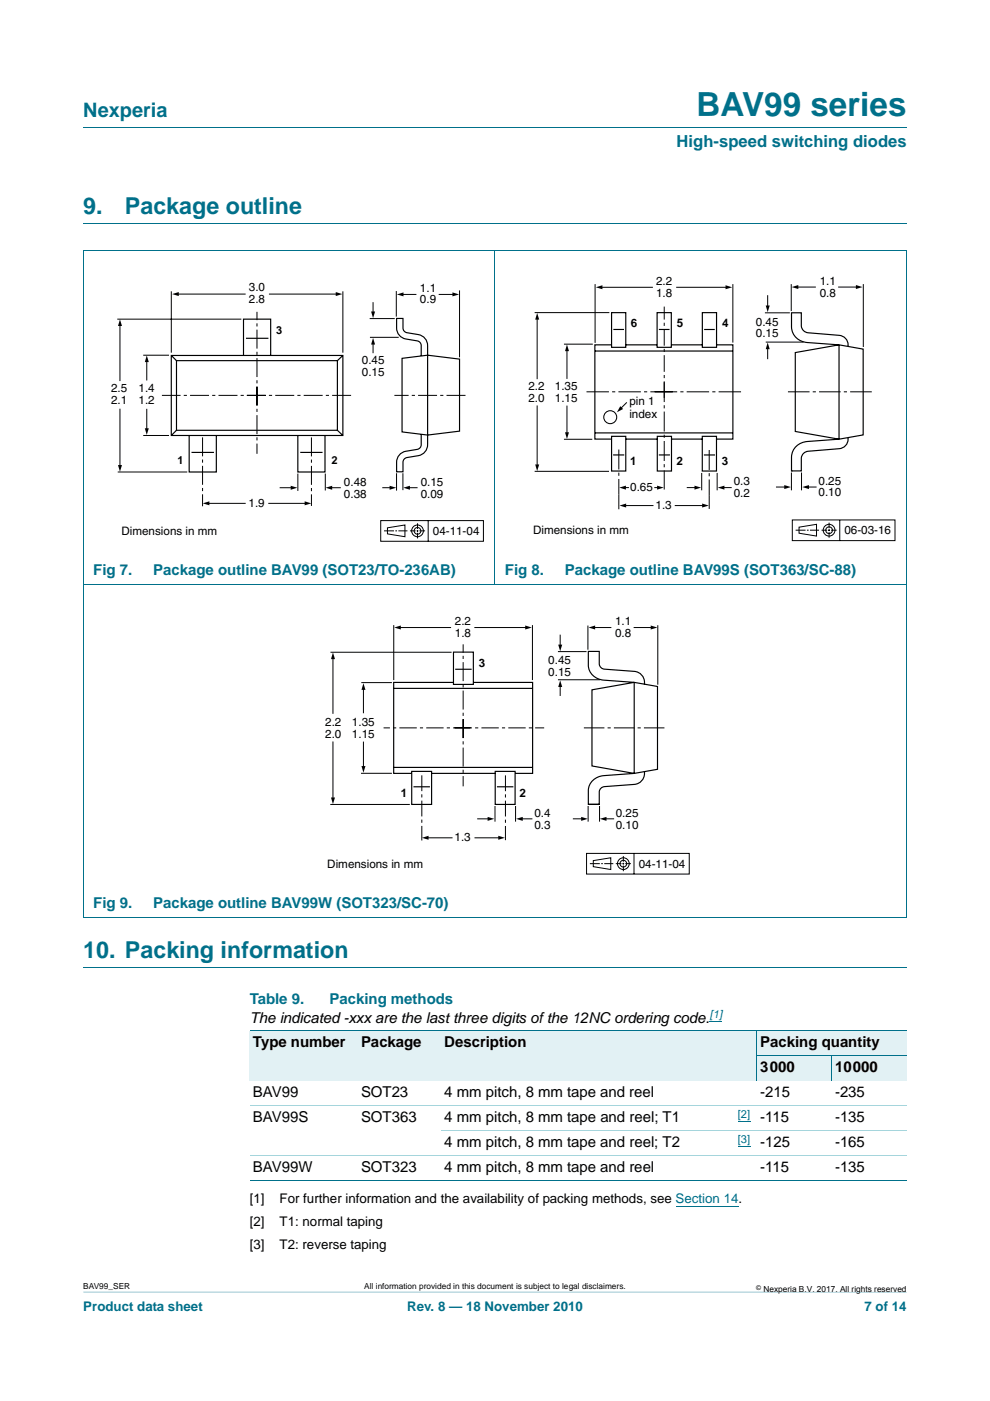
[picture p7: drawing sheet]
<svg xmlns="http://www.w3.org/2000/svg" width="210mm" height="297mm" viewBox="0 0 210 297" stroke-linecap="round" stroke-linejoin="round" font-family="sans-serif">
<path d="M17.7 273.9l174.6 .1z" fill="#00708a"/>
<path d="M17.7 27h174.6M17.6 53.1h174.7M17.7 47.4h174.6M17.7 53.1v141.4M105 53v71M192.3 53.1v141.4M17.6 124h174.7M17.6 194.6h174.7M17.7 205.1h174.6" fill="none" stroke="#00708a" stroke-width=".21"/>
<path d="M150.5 216.5h2.7M143.3 255.7h13.3" fill="none" stroke="#00f" stroke-width=".21"/>
<path d="M19.8 57.8h83.1v57.3h-83.1zM107.2 57.7h83v57.3h-83zM63.5 128.3h83v57.4h-83z" fill="none" stroke="#fff" stroke-width=".21"/>
<g fill="none" stroke="#000" stroke-width=".21">
<path d="M24.9 67.7h26.3M25.4 68.8v12M30.4 75.3h5.5M31.1 76.5v4.2M36.3 61.8v13M37.6 62.4h14.5M57 62.4h14.5M72.7 61.8v13M78.4 67.5h5.3M78.5 71.5h6.1M79.1 64.1v2.2M79.1 72.8v2.1"/>
<path d="M84.1 61.7v5.4M85.2 62.4h3.1M93 62.4h3.2M97.5 61.6v14.2M113.4 66.3h15.8M113.9 67.5v12.9M119.6 73h6.1M120.3 74.2v6.1M126.2 60.2v12.5M127.4 60.9h11.1M143.4 60.9h10.8M155.4 60.2v12.4"/>
<path d="M162.2 66.3h5.3M162.4 72.5h8M162.8 62.6v2.5M162.8 73.8v2.4M167.8 60.2v5.8M169 60.9h4M177.8 60.9h4M183.1 60.2v13.4M25.4 86.7v12.2M30.4 92.3h5.5M31.1 86.7v4.4M113.4 99.9h15.8"/>
<path d="M113.9 86v12.8M119.6 93.1h6M120.3 86v5.9M132.9 85.3l-1.2 1.3M25 100.1h14.7M44.1 106.7h8M56.9 106.7h8M59.3 103.4h2.6M63.2 100.4v3.7M69 100.4v3.6M70.2 103.4h2.1M80.8 110.4h21.7v4.4h-21.7z"/>
<path d="M81.1 103.4h1.8M81.5 112.6h2.1M82.2 111.9l3.7-.6v2.5l-3.7-.6zM83.9 112.6h.3M84.1 100.3v3.7M84.5 112.6h1.9M85.5 100.3v3.6M86.7 103.4h1.9M87 112.6h1.1M88.4 112.6h.3M88.6 111v1.1M88.6 112.4v.3"/>
<path d="M88.6 113v1.2M89 112.6h1.2M90.8 110.4v4.4M131.3 104.8v3.2M132.5 107.2h6.1M132.5 103.4h.9M138.8 103.4h.9M143.1 107.2h6.1M145.7 103.4h1.9M148.8 100.3v3.7M150.4 105.1v2.8M152.1 100.3v3.7"/>
<path d="M153.4 103.4h1.8M164.6 103.3h2M167.9 100.2v3.8M168 110.2h21.8v4.4h-21.8zM168.8 112.4h2.1M169.5 111.8l3.7-.6v2.5l-3.7-.6zM170 100.2v3.8M171.2 112.4h.3M171.3 103.3h1.9M171.8 112.4h1.9M174.3 112.4h1.1M175.7 112.4h.3"/>
<path d="M175.9 110.8v1.2M175.9 112.2v.4M175.9 112.8v1.2M176.3 112.4h1.2M178.1 110.3v4.3M70.1 138.3h25.7M70.6 139.5v11.9M83.5 132.5v11.7M84.7 133.1h11M100.6 133.1h11.1M112.9 132.5v11.7M118.3 138.2h6.1"/>
<path d="M118.8 134.6v2.4M124.7 132.6v5.2M125.9 133.1h3.8M134.4 133.1h3.9M139.5 132.6v12.6M70.6 157.2v12.2M76.6 144.7h6.5M77.1 146v5.2M77.1 157.2v5.5M118.3 144.1h8.9M118.8 145.4v2.2M70.1 170.6h16.8"/>
<path d="M76.6 164h6.5M90.5 177.6h5.5M100.6 177.6h5.4M101.2 173.6h2.5M105 170.9v3.3M109.4 170.9v3.3M110.6 173.6h2.3M121.5 173.6h2M124.7 170.9v3.3M127.2 170.9v3.3M128.4 173.6h1.9M124.4 180.9h21.8v4.4h-21.8z"/>
<path d="M125.1 183.1h2.1M125.8 182.5l3.7-.6v2.5l-3.7-.6zM127.5 183.1h.4M128.2 183.1h1.9M130.6 183.1h1.2M132 183.1h.4M132.2 181.5v1.2M132.2 182.9v.4M132.2 183.5v1.2M132.6 183.1h1.2M134.5 181v4.3"/>
<circle cx="88.6" cy="112.6" r=".71"/>
<circle cx="88.6" cy="112.6" r="1.24"/>
<circle cx="175.9" cy="112.4" r=".71"/>
<circle cx="175.9" cy="112.4" r="1.24"/>
<circle cx="132.2" cy="183.1" r=".71"/>
<circle cx="132.2" cy="183.1" r="1.24"/>
</g>
<g fill="#000">
<path d="M25.4 67.7l.5 1.4h-.9zM31.1 75.4l.5 1.4h-.9zM36.5 62.4l1.4-.5v.9zM71.2 61.9l1.4 .5-1.4 .4zM78.7 66h.9l-.5 1.5zM79.1 71.6l.5 1.4h-.9zM84.2 62.4l1.4-.4v.8zM96 62l1.4 .4-1.4 .4zM113.9 66.4l.5 1.4h-.9zM120.3 73l.4 1.5h-.9zM126.4 60.9l1.4-.4v.8zM153.9 60.5l1.4 .4-1.4 .4z"/>
<path d="M162.4 64.8h.9l-.5 1.4zM162.8 72.6l.5 1.4h-.9zM167.9 60.9l1.4-.5v.9zM181.5 60.4l1.4 .5-1.4 .4zM25 98.6h.9l-.5 1.4zM30.7 90.8h.9l-.5 1.4zM113.5 98.5h.9l-.5 1.4zM119.8 91.7h.9l-.4 1.4zM131.6 86.1l.6 .6-1.3 .7zM43 106.7l1.4-.4v.8zM61.7 103l1.4 .4-1.4 .4zM64.6 106.3l1.4 .4-1.4 .4z"/>
<path d="M69 103.4l1.5-.4v.8zM82.6 103l1.4 .4-1.4 .4zM85.5 103.4l1.4-.4v.8zM131.3 103.4l1.5-.4v.8zM131.4 107.2l1.4-.4v.8zM139.4 103l1.4 .4-1.4 .4zM147.3 103l1.4 .4-1.4 .4zM148.9 106.8l1.4 .4-1.4 .4zM152.2 103.4l1.4-.4v.8zM166.3 102.8l1.5 .5-1.5 .4zM170.2 103.3l1.4-.5v.9zM70.6 138.3l.5 1.4h-.9z"/>
<path d="M83.6 133.1l1.4-.5v.9zM111.4 132.6l1.4 .5-1.4 .4zM118.4 136.7h.8l-.4 1.4zM124.8 133.1l1.4-.5v.9zM138 132.6l1.4 .5-1.4 .4zM77.1 144.9l.4 1.4h-.8zM118.8 144.2l.4 1.5h-.8zM70.2 169.1h.9l-.5 1.4zM76.7 162.4h.8l-.4 1.4zM89.5 177.6l1.4-.4v.8zM103.4 173.2l1.4 .4-1.4 .4zM105.7 177.2l1.4 .4-1.4 .4z"/>
<path d="M109.5 173.6l1.4-.4v.8zM123.3 173.2l1.4 .4-1.4 .4zM127.2 173.6l1.4-.4v.8z"/>
</g>
<path d="M43 92.7v14.6M52.3 83.8h22.3M54.5 86v-19.9M54.5 82v14.2M56.4 83.8h-22.1M66.1 92.7v14.6M98.7 83.8h-15.1M98.2 156.5v-19.9M98.2 152.5v14.2" fill="none" stroke="#000" stroke-width=".21" stroke-dasharray="4 .7 .7 .7" stroke-linecap="butt"/>
<g fill="none" stroke="#000" stroke-width=".25">
<path d="M36.3 75.4h36.4v16.9h-36.4zM36.3 75.4l1.1 1.1M37.4 76.5h34.2v14.7h-34.2zM51.6 75.3v-7.6h5.8v7.6M52.2 71.7h4.7M72.7 75.4l-1.1 1.1M85.3 76l5.4-.7 6.8 .8v15.3l-6.8 .8-5.4-.6zM89.3 75.5v-2.2a1.01 1.01 0 0 0-.8-1l-2.4-.4a2.35 2.35 0 0 1-2-2.4v-2h1.4v2a1.01 1.01 0 0 0 .8 1l2.4 .4a2.35 2.35 0 0 1 2 2.4v18.9a3.8 3.8 0 0 1-.9 4l-1.1 .4-2.4 .4a1.01 1.01 0 0 0-.8 1v2h-1.4a3.8 3.8 0 0 1 1-3.9l1-.4 2.4-.4a1.01 1.01 0 0 0 .8-1v-2.2M126.2 74.4h29.2M129.7 73.1h-3.5v20h3.4M129.7 66.3h3v7.3h-3zM130.1 69.9h2.2"/>
<path d="M132.7 73.1h6.7M139.4 66.3h3v7.3h-3zM139.8 69.9h2.2M142.4 73.1h6.6M149 66.3h3v7.3h-3zM149.3 69.9h2.3M152 73.1h3.4v20h-3.4M168.7 74.8l9.3-1.7 5.1 .9v18.2l-5.1 .9-9.3-1.6zM179.9 73.4a2.04 2.04 0 0 0-1.9-2.3l-6.6-.5a1.58 1.58 0 0 1-1.4-1.5v-2.8h-2.1v3a3.5 3.5 0 0 0 3.4 3.3l6.7 .5v20l-6.7 .5a3.5 3.5 0 0 0-3.4 3.3v2.9h2.1v-2.7a1.59 1.59 0 0 1 1.4-1.4l6.6-.6a2.04 2.04 0 0 0 1.9-2.2M37.4 91.2l-1.1 1.1M40.1 92.3v7.8h5.8v-7.8M40.6 95.9h4.8"/>
<path d="M63.2 92.3v7.8h5.7v-7.8M63.7 95.9h4.7M71.6 91.2l1.1 1.1M126.2 91.8h29.2M129.7 92.5h3v7.4h-3zM130 96.5h2.4M132.7 93.1h6.7M139.4 92.5h3v7.4h-3zM139.7 96.5h2.4M142.4 93.1h6.6M149 92.5h3v7.4h-3zM149.3 96.5h2.4"/>
<path d="M167.9 99.8h.1M96.2 138.3h4.2v6.8h-4.2zM83.5 146h29.4M96.2 144.7h-12.7v19.3h3.8M96.5 141.9h3.5M100.4 144.7h12.6v19.3h-3.7M125.6 146.3l8.9-1.6 5 .8v17.6l-5 .9-8.9-1.6zM134.5 144.7l-6.5-.5a3.4 3.4 0 0 1-3.2-3.2v-2.9h2.3v2.7a1.2 1.2 0 0 0 1.1 1.1l6.4 .4a2.38 2.38 0 0 1 2.1 2.8M134.5 144.7v19.3l-6.5 .5a3.4 3.4 0 0 0-3.2 3.1v2.9h2.3v-2.7a1.2 1.2 0 0 1 1.1-1l6.4-.5a2.38 2.38 0 0 0 2.1-2.7M83.5 162.7h29.5M87.3 163.6h4.2v7h-4.2zM87.7 166.8h3.5"/>
<path d="M91.5 164h13.5M105 163.6h4.3v7h-4.3zM105.4 166.8h3.5M124.8 170.5h2.3"/>
</g>
<path d="M138.9 83.1h18.5M142.7 83.1h-18.4" fill="none" stroke="#000" stroke-width=".21" stroke-dasharray="4.8 .7 .7 .7" stroke-linecap="butt"/>
<path d="M140.9 84.4v-19.4" fill="none" stroke="#000" stroke-width=".21" stroke-dasharray="3.5 .7 .7 .7" stroke-linecap="butt"/>
<path d="M131.3 95.3v9.5M140.9 81v22.8M150.4 95.4v9.7" fill="none" stroke="#000" stroke-width=".21" stroke-dasharray="4.2 .7 .7 .7" stroke-linecap="butt"/>
<path d="M184.9 83.1h-18.1" fill="none" stroke="#000" stroke-width=".21" stroke-dasharray="4.6 .7 .7 .7" stroke-linecap="butt"/>
<circle cx="129.4" cy="88.5" r="1.37" fill="none" stroke="#000" stroke-width=".22"/>
<path d="M96.4 154.3h19M99.8 154.3h-18.4" fill="none" stroke="#000" stroke-width=".21" stroke-dasharray="3.7 .7 .7 .7" stroke-linecap="butt"/>
<path d="M89.5 164.4v13.8M107.2 164.4v13.7" fill="none" stroke="#000" stroke-width=".21" stroke-dasharray="3.4 .7 .7 .7" stroke-linecap="butt"/>
<path d="M140.9 154.3h-17.2" fill="none" stroke="#000" stroke-width=".21" stroke-dasharray="4.4 .7 .7 .7" stroke-linecap="butt"/>
<g fill="#e2f1f4">
<path d="M53 218.5h22.9v10.6h-22.9z"/>
<path d="M75.9 218.5h17.6v10.6h-17.6z"/>
<path d="M93.5 218.5h61.8v10.6h-61.8z"/>
<path d="M155.3 218.5h5.2v10.6h-5.2z"/>
<path d="M160.5 218.5h31.8v5.3h-31.8z"/>
<path d="M160.5 223.8h15.9v5.3h-15.9z"/>
<path d="M176.4 223.8h15.9v5.3h-15.9z"/>
</g>
<path d="M156.5 237.7h2.6M156.5 243h2.6" fill="none" stroke="#00f" stroke-width=".21"/>
<path d="M53 218.5h139.3M160.5 218.5v10.6M160.5 223.8h31.8M176.4 223.8v5.3M53 250.3h139.3" fill="none" stroke="#00708a" stroke-width=".21"/>
<path d="M53 234.4h139.3M93.5 239.7h98.8M53 245h139.3" fill="none" stroke="#a5d5dc" stroke-width=".21"/>
<text font-size="7" fill="#00708a" x="147.7" y="24.6">BAV99 series</text>
<g font-size="4.9" fill="#00708a">
<text x="17.7" y="45.4">9.</text>
<text x="26.5" y="45.4">Package outline</text>
<text x="17.7" y="203.1">10. Packing information</text>
</g>
<text font-size="4.2" fill="#00708a" x="17.7" y="24.9">Nexperia</text>
<text font-size="3.5" fill="#00708a" x="143.5" y="31.1">High-speed switching diodes</text>
<g font-size="3.2" fill="#00708a">
<text x="19.8" y="121.9">Fig 7.</text>
<text x="32.5" y="121.9">Package outline BAV99 (SOT23/TO-236AB)</text>
<text x="107.1" y="121.9">Fig 8.</text>
<text x="119.8" y="121.9">Package outline BAV99S (SOT363/SC-88)</text>
<text x="19.8" y="192.4">Fig 9.</text>
<text x="32.5" y="192.4">Package outline BAV99W (SOT323/SC-70)</text>
<text x="53" y="212.9">Table 9.</text>
<text x="69.9" y="212.9">Packing methods</text>
</g>
<g font-size="3.2">
<text x="53" y="216.8">The indicated -xxx are the last three digits of the 12NC ordering code.</text>
<text x="53.7" y="222.1">Type number</text>
<text x="76.6" y="222.1">Package</text>
<text x="94.2" y="222.1">Description</text>
<text x="161.2" y="222.1">Packing quantity</text>
<text x="161.2" y="227.4">3000</text>
<text x="177.1" y="227.4">10000</text>
<text x="53.7" y="232.7">BAV99</text>
<text x="76.6" y="232.7">SOT23</text>
<text x="94.2" y="232.7">4 mm pitch, 8 mm tape and reel</text>
<text x="161.2" y="232.7">-215</text>
<text x="177.1" y="232.7">-235</text>
<text x="53.7" y="238">BAV99S</text>
<text x="76.6" y="238">SOT363</text>
<text x="94.2" y="238">4 mm pitch, 8 mm tape and reel; T1</text>
<text x="161.2" y="238">-115</text>
<text x="177.1" y="238">-135</text>
<text x="94.2" y="243.2">4 mm pitch, 8 mm tape and reel; T2</text>
<text x="161.2" y="243.2">-125</text>
<text x="177.1" y="243.2">-165</text>
<text x="53.7" y="248.5">BAV99W</text>
<text x="76.6" y="248.5">SOT323</text>
<text x="94.2" y="248.5">4 mm pitch, 8 mm tape and reel</text>
<text x="161.3" y="248.5">-115</text>
<text x="177.1" y="248.5">-135</text>
</g>
<g font-size="2.8">
<text x="53" y="255">[1]</text>
<text x="59.3" y="255">For further information and the availability of packing methods, see Section 14.</text>
<text x="53" y="259.9">[2]</text>
<text x="59.3" y="259.9">T1: normal taping</text>
<text x="53" y="264.9">[3]</text>
<text x="59.3" y="264.9">T2: reverse taping</text>
</g>
<g font-size="2.8" fill="#00708a">
<text x="17.7" y="277.9">Product data sheet</text>
<text x="86.4" y="277.9">Rev. 8 — 18 November 2010</text>
<text x="183.4" y="277.9">7 of 14</text>
</g>
<g font-size="2.5">
<text x="52.8" y="61.8">3.0</text>
<text x="52.8" y="64.3">2.8</text>
<text x="89.1" y="61.9">1.1</text>
<text x="89.1" y="64.3">0.9</text>
<text x="139.2" y="60.4">2.2</text>
<text x="139.2" y="62.9">1.8</text>
<text x="173.9" y="60.4">1.1</text>
<text x="173.9" y="62.9">0.8</text>
<text x="133.8" y="69.4">6</text>
<text x="143.6" y="69.4">5</text>
<text x="153.1" y="69.4">4</text>
<text x="160.3" y="69.1">0.45</text>
<text x="160.3" y="71.5">0.15</text>
<text x="76.8" y="77.1">0.45</text>
<text x="23.6" y="83.2">2.5</text>
<text x="29.4" y="83.2">1.4</text>
<text x="76.8" y="79.6">0.15</text>
<text x="112.1" y="82.7">2.2</text>
<text x="117.7" y="82.7">1.35</text>
<text x="23.6" y="85.7">2.1</text>
<text x="29.4" y="85.7">1.2</text>
<text x="112.1" y="85.1">2.0</text>
<text x="117.7" y="85.2">1.15</text>
<text x="133.5" y="85.9">pin 1</text>
<text x="133.5" y="88.5">index</text>
<text x="133.7" y="98.7">1</text>
<text x="143.5" y="98.7">2</text>
<text x="153.1" y="98.7">3</text>
<text x="52.7" y="107.5">1.9</text>
<text x="73" y="103.1">0.48</text>
<text x="73" y="105.5">0.38</text>
<text x="89.2" y="103.1">0.15</text>
<text x="89.2" y="105.6">0.09</text>
<text x="133.7" y="104.2">0.65</text>
<text x="139" y="107.9">1.3</text>
<text x="155.6" y="102.9">0.3</text>
<text x="155.6" y="105.4">0.2</text>
<text x="173.6" y="102.8">0.25</text>
<text x="173.6" y="105.3">0.10</text>
<text x="25.8" y="113.5">Dimensions in mm</text>
<text x="91.8" y="113.5">04-11-04</text>
<text x="113.1" y="113.3">Dimensions in mm</text>
<text x="179.1" y="113.3">06-03-16</text>
<text x="96.5" y="132.5">2.2</text>
<text x="96.5" y="135">1.8</text>
<text x="130.5" y="132.6">1.1</text>
<text x="130.5" y="135.1">0.8</text>
<text x="101.6" y="141.4">3</text>
<text x="116.3" y="140.8">0.45</text>
<text x="116.3" y="143.3">0.15</text>
<text x="69" y="153.9">2.2</text>
<text x="74.7" y="153.9">1.35</text>
<text x="69" y="156.4">2.0</text>
<text x="74.7" y="156.4">1.15</text>
<text x="85" y="168.9">1</text>
<text x="110.2" y="168.9">2</text>
<text x="113.3" y="173.3">0.4</text>
<text x="130.6" y="173.3">0.25</text>
<text x="96.4" y="178.4">1.3</text>
<text x="113.3" y="175.7">0.3</text>
<text x="130.6" y="175.8">0.10</text>
<text x="69.4" y="184">Dimensions in mm</text>
<text x="135.5" y="184">04-11-04</text>
</g>
<g font-size="2.4" fill="#00f">
<text x="150.5" y="215.8">[1]</text>
<text x="156.5" y="237">[2]</text>
<text x="156.5" y="242.3">[3]</text>
</g>
<g font-size="2.3">
<text x="58.6" y="70.9">3</text>
<text x="37.6" y="98.4">1</text>
<text x="70.3" y="98.4">2</text>
</g>
<g font-size="1.8">
<text x="17.7" y="273.3">BAV99_SER</text>
<text x="77.3" y="273.3">All information provided in this document is subject to legal disclaimers.</text>
<text x="161.9" y="273.9">Nexperia B.V. 2017. All rights reserved</text>
</g>
<text font-size="1.4" x="160.4" y="273.4">©</text>
</svg>
